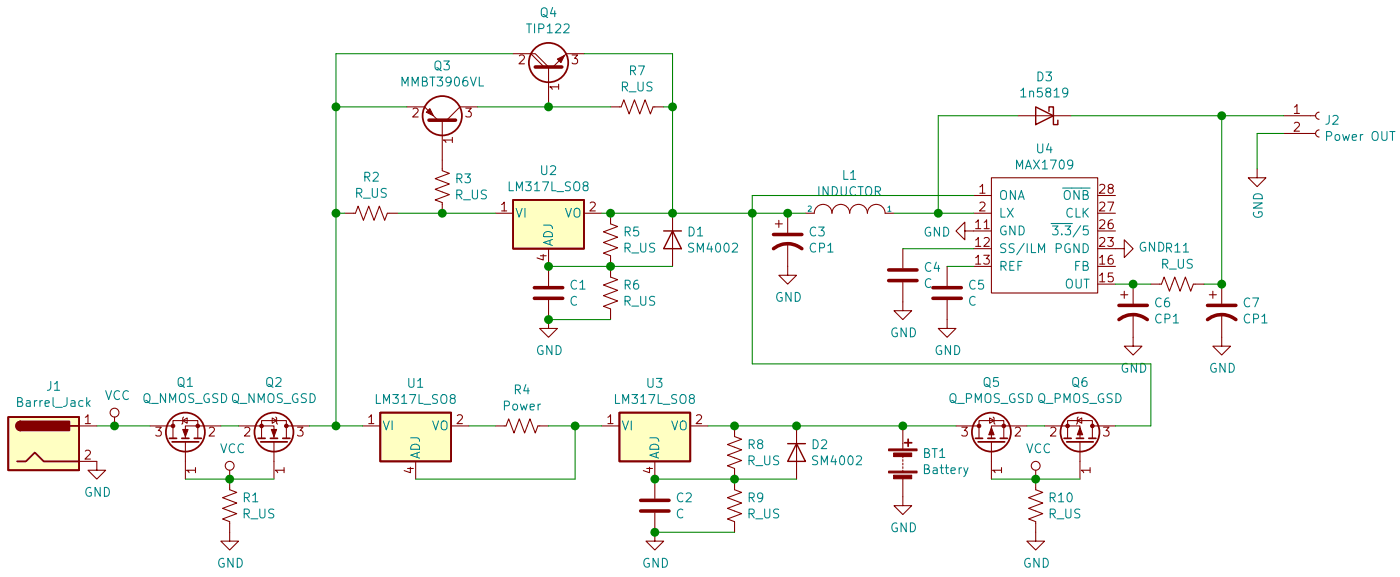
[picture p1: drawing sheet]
<svg xmlns="http://www.w3.org/2000/svg" width="201mm" height="83mm" viewBox="0 0 201 83" stroke-linecap="round" stroke-linejoin="round" font-family="sans-serif">
<g fill="#ffffc2" stroke="#ffffc2" stroke-width=".14">
<path d="M54.5 59.1h10.2v7h-10.2z"/>
<path d="M73.6 28.7h10.1v6.9h-10.1z"/>
<path d="M88.8 59.1h10.2v7h-10.2z"/>
<path d="M1.2 59.8h10.1v7.6h-10.1z"/>
</g>
<g fill="none" stroke="#840000" stroke-width=".25">
<path d="M73.6 28.7h10.1v6.9h-10.1zM1.2 59.8h10.1v7.6h-10.1zM54.5 59.1h10.2v7h-10.2zM88.8 59.1h10.2v7h-10.2zM2.5 66.1h1.2l1.3-1.3 1.3 1.3h5M3 60.4a.64 .64 0 0 0-.7 .6 .64 .64 0 0 0 .7 .7M10.1 61h1.2M24.3 62.8h1M24.7 63.3h3.8M26.1 62.8h1M27.9 62.8h1M37 62.8h1"/>
<path d="M37.4 63.3h3.8M38.8 62.8h1M40.6 62.8h1M129.7 63.5h1M130.2 62.9v1.1M139.9 62.8h1M140.2 63.3h3.9M141.6 62.8h1.1M143.4 62.8h1M152.6 62.8h1M152.9 63.3h3.9M154.3 62.8h1.1"/>
<path d="M156.1 62.8h1"/>
<circle cx="63.4" cy="16.6" r="2.82"/>
<circle cx="78.7" cy="9" r="2.82"/>
<circle cx="26.6" cy="61.9" r="2.79"/>
<circle cx="39.3" cy="61.9" r="2.79"/>
<circle cx="142.2" cy="61.9" r="2.79"/>
<circle cx="154.9" cy="61.9" r="2.79"/>
</g>
<g fill="none" stroke="#840000" stroke-width=".15">
<path d="M58.3 15.3h2.6l1.9 1.9M63.4 17.2v7.3l1 .3-2 .8 2 .8-2 .7 2 .8-2 .8 1 .3v1.6M68.5 15.3h-2.5l-2 1.9M73.6 7.7h2.5M76.1 7.7h.6l2 1.9v5.7M76.1 7.7l1.9 1.9M83.7 7.7h-2.5l-1.9 1.9M87.5 15.3h1.6l.3-1 .8 2 .8-2 .7 2 .8-2 .8 2 .3-1h1.6M146 16.6h7.6M184.1 19.1h4.5M184.1 16.6h4.5M189.1 18.6a.51 .51 0 0 0-.5 .5 .51 .51 0 0 0 .5 .5"/>
<path d="M189.1 16.1a.51 .51 0 0 0-.5 .5 .51 .51 0 0 0 .5 .5M49.4 30.6h1.6l.3-1.1 .8 2.1 .8-2.1 .7 2.1 .8-2.1 .8 2.1 .3-1h1.6M71 30.6h2.6M78.7 35.6v5.4M83.7 30.6h2.6M87.5 30.6v1.5l1.1 .4-2.1 .7 2.1 .8-2.1 .7 2.1 .8-2.1 .8 1 .4v3l1.1 .4-2.1 .7 2.1 .8-2.1 .8 2.1 .7-2.1 .8 1 .4v1.5M96.4 30.6v7.6M111.2 32.1h1M111.7 31.6v1M112.9 34.9v4.5h1.3l-1.3 1.3-1.2-1.3h1.2M112.9 30.6v2.8M115.5 30.6h1.3a1.27 1.27 0 0 1 1.2-1.3 1.27 1.27 0 0 1 1.3 1.3 1.27 1.27 0 0 1 1.3-1.3 1.27 1.27 0 0 1 1.2 1.3 1.27 1.27 0 0 1 1.3-1.3 1.27 1.27 0 0 1 1.3 1.3 1.27 1.27 0 0 1 1.2-1.3 1.27 1.27 0 0 1 1.3 1.3h1.3"/>
<path d="M129.5 35.6v2.8M135.8 38.2v2.8M138.3 33.1v-1.3l-1.2 1.3 1.2 1.3v-1.3h1.3M139.6 30.6h2.6M139.6 28h2.6M142.2 25.5h15.2v16.5h-15.2zM159.9 35.6h1.3v-1.2l1.3 1.2-1.3 1.3v-1.3M180.3 24.2v1.3h1.2l-1.2 1.2-1.3-1.2h1.3M16.4 59.8v1.2M26.3 59.8l-.1 .1v.8l-.1 .1M39 59.9l.7 .4-.7 .4zM39.5 59.8l.2 .1v.8l.1 .1"/>
<path d="M78.7 43v4.1h1.2l-1.2 1.2-1.3-1.2h1.3M129.5 40.5v4h1.2l-1.2 1.3-1.3-1.3h1.3M135.8 43v4.1h1.3l-1.3 1.2-1.3-1.2h1.3M141.9 59.9l.6 .4-.6 .4zM142.4 59.8l.1 .1v.8l.2 .1M154.6 59.8l-.1 .1v.8l-.2 .1M160.7 42.2h1M161.2 41.7v1M162.5 45v4.6h1.2l-1.2 1.3-1.3-1.3h1.3M162.5 40.7v2.8M165 40.7h1.5l.4-1 .8 2 .7-2 .8 2 .8-2 .7 2 .4-1h1.5M173.4 42.2h1"/>
<path d="M173.9 41.7v1M175.2 45v4.6h1.2l-1.2 1.3-1.3-1.3h1.3M175.2 40.7v2.8M11.3 66.1h2.6v1.3h1.3l-1.3 1.3-1.3-1.3h1.3M11.3 61h2.6M21.5 61h3.3M24.8 62.8v-2.5h3.6v2.5M26.2 60.3l.6-.4v.8zM26.6 63.3v5.4M31.7 61h-5.1v1.8M32.9 67.4v2.8l1 .4-2 .7 2 .8-2 .7 2 .8-2 .8 1 .4v2.7h1.3l-1.3 1.3-1.2-1.3h1.2M34.2 61h5.1v1.8"/>
<path d="M37.5 62.8v-2.5h3.6v2.5M39.3 63.3v5.4M41.1 61h3.3M52 61h2.5M59.6 66.1v2.6M64.7 61h2.5M71 61h1.6l.3-1 .8 2.1 .8-2.1 .7 2.1 .8-2.1 .7 2.1 .4-1.1h1.6M86.3 61h2.5M93.9 73.5v4h1.3l-1.3 1.3-1.3-1.3h1.3M93.9 66.1v5.4M99 61h2.5M105.3 61v1.6l1 .3-2 .8 2 .8-2 .7 2 .8-2 .8 1 .3v3.1l1 .4-2 .7 2 .8-2 .7 2 .8-2 .8 1 .4v1.5"/>
<path d="M114.2 61v7.7M129.5 68.7v3.8h1.2l-1.2 1.2-1.3-1.2h1.3M129.5 61v3.3M129.5 65.4v.2M129.5 65.9v.2M129.5 66.4v.2M129.5 66.9v.2M129.5 67.4v.2M137.1 61h3.3M140.4 62.8v-2.5h3.5v2.5M142.2 63.3v5.4M147.2 61h-5v1.8"/>
<path d="M148.5 67.4v2.8l1 .4-2 .7 2 .8-2 .7 2 .8-2 .8 1 .4v2.7h1.3l-1.3 1.3-1.3-1.3h1.3M149.8 61h5.1v1.8M153.1 62.8v-2.5h3.5v2.5M154.5 60.3l.6-.4v.8zM154.9 63.3v5.4M156.6 61h3.3"/>
<circle cx="16.4" cy="59.1" r=".63"/>
<circle cx="32.9" cy="66.8" r=".63"/>
<circle cx="148.5" cy="66.8" r=".63"/>
</g>
<g fill="#840000" stroke="#840000" stroke-width=".15">
<path d="M38.9 61.5h.8l-.4 1.1z"/>
<path d="M26.2 61.5h.8l-.4 1.1z"/>
<path d="M142.2 61.3l.3 1h-.7z"/>
<path d="M154.9 61.3l.3 1h-.7z"/>
<path d="M61.1 16.1l.5-.5 .5 1z"/>
<path d="M79.9 8.5l1-.5-.5 1z"/>
<path d="M127.4 67.5h4.1v.3h-4.1z"/>
<path d="M127.4 64.3h4.1v.3h-4.1z"/>
<path d="M128.1 68.1h2.6v.5h-2.6z"/>
<path d="M128.1 64.9h2.6v.5h-2.6z"/>
<circle cx="37.5" cy="61" r=".25"/>
<circle cx="41.1" cy="61" r=".25"/>
<circle cx="28.4" cy="61" r=".25"/>
<circle cx="24.8" cy="61" r=".25"/>
<circle cx="143.9" cy="61" r=".25"/>
<circle cx="140.4" cy="61" r=".25"/>
<circle cx="153.1" cy="61" r=".25"/>
<circle cx="156.6" cy="61" r=".25"/>
</g>
<g fill="none" stroke="#840000" stroke-width=".51">
<path d="M61.5 17.2h3.8M76.7 9.6h3.9M110.9 35.6a3.3 3.3 0 0 1 4.1 0M110.9 33.6h4.1M127.4 38.7h4.1M76.6 42.7h4.1M76.6 41.2h4.1M127.4 40.2h4.1M133.8 42.7h4M133.8 41.2h4M160.4 45.8a3.3 3.3 0 0 1 4.1 0M160.4 43.8h4.1"/>
<path d="M173.1 45.8a3.3 3.3 0 0 1 4.1 0M173.1 43.8h4.1M91.9 73.2h4M91.9 71.7h4"/>
</g>
<path d="M148.5 15.3l2.5 1.3-2.5 1.3zM150.4 16v-.7h.6v2.6h.7v-.7M95.2 33.1h2.5M96.4 33.1l1.3 2.5h-2.5zM112.9 63.6h2.6M114.2 63.6l1.3 2.5h-2.6z" fill="none" stroke="#840000" stroke-width=".2"/>
<path d="M148.9 36.2v-1.3l.4 .9 .5-.9v1.3M150.7 32h1.2M150.9 32.4h.8l-.4 .5 .3 .1 .1 .4-.3 .3h-.3l-.2-.2M12.6 57.8l.3 .4M12.9 57.4l-.5 .5M138.8 67l-.4 1.2-.2 .1" fill="none" stroke="#008484" stroke-width=".15"/>
<g fill="#840000" stroke="#840000" stroke-width=".25">
<path d="M2.5 60.6l.5-.2v1.3a.64 .64 0 0 1-.6-.4 .64 .64 0 0 1 .1-.7z"/>
<path d="M3 60.4h6.9v1.3h-6.9z"/>
</g>
<g fill="none" stroke="#008400" stroke-width=".15">
<path d="M48.2 15.3h10.1M68.5 15.3h19M73.6 7.7h-25.4v53.3M83.7 7.7h12.7v22.9M95.2 15.3h1.2M146 16.6h-11.5v14M153.6 16.6h30.5M175.2 16.6v24.1h-2.6M184.1 19.1h-3.8v5.1M48.2 30.6h1.2M57.1 30.6h13.9M78.7 38.2h17.7"/>
<path d="M86.3 30.6h29.2M128.2 30.6h11.4M129.5 35.6h10.1M135.8 38.2h3.8M139.6 28h-31.7v24.1h57.1v8.9h-5.1M78.7 45.8h8.8M159.9 40.7h5.1M13.9 61h7.6M26.6 68.7h12.7M31.7 61h2.5M44.4 61h7.6M67.2 61h3.8"/>
<path d="M78.7 61h7.6M82.5 61v7.7h-22.9M93.9 76.3h11.4M93.9 68.7h20.3M101.5 61h35.6M142.2 68.7h12.7M147.2 61h2.6"/>
</g>
<g fill="#008400" stroke="#008400" stroke-width=".25">
<circle cx="48.2" cy="15.3" r=".51"/>
<circle cx="112.9" cy="30.6" r=".51"/>
<circle cx="63.4" cy="30.6" r=".51"/>
<circle cx="134.5" cy="30.6" r=".51"/>
<circle cx="162.5" cy="40.7" r=".51"/>
<circle cx="107.9" cy="30.6" r=".51"/>
<circle cx="148.5" cy="68.7" r=".51"/>
<circle cx="96.4" cy="15.3" r=".51"/>
<circle cx="78.7" cy="15.3" r=".51"/>
<circle cx="175.2" cy="40.7" r=".51"/>
<circle cx="48.2" cy="30.6" r=".51"/>
<circle cx="129.5" cy="61" r=".51"/>
<circle cx="87.5" cy="30.6" r=".51"/>
<circle cx="96.4" cy="30.6" r=".51"/>
<circle cx="48.2" cy="61" r=".51"/>
<circle cx="16.4" cy="61" r=".51"/>
<circle cx="78.7" cy="45.8" r=".51"/>
<circle cx="93.9" cy="76.3" r=".51"/>
<circle cx="87.5" cy="38.2" r=".51"/>
<circle cx="78.7" cy="38.2" r=".51"/>
<circle cx="32.9" cy="68.7" r=".51"/>
<circle cx="114.2" cy="61" r=".51"/>
<circle cx="105.3" cy="61" r=".51"/>
<circle cx="175.2" cy="16.6" r=".51"/>
<circle cx="93.9" cy="68.7" r=".51"/>
<circle cx="105.3" cy="68.7" r=".51"/>
<circle cx="82.5" cy="61" r=".51"/>
</g>
<g font-size="1.8" fill="#008484">
<text x="75.8" y="4.8">TIP122</text>
<text x="77.5" y="2.5">Q4</text>
<text x="62.2" y="10.1">Q3</text>
<text x="90.2" y="10.8">R7</text>
<text x="148.7" y="11.7">D3</text>
<text x="57.7" y="12.4">MMBT3906VL</text>
<text x="89" y="13.1">R_US</text>
<text x="146.7" y="14">1n5819</text>
<text x="190.1" y="17.9">J2</text>
<text x="148.7" y="22">U4</text>
<text x="190.3" y="20.2">Power OUT</text>
<text x="50.9" y="28.3">R_US</text>
<text x="52.1" y="26">R2</text>
<text x="65.2" y="28.6">R_US</text>
<text x="65.3" y="26.3">R3</text>
<text x="73.1" y="27.4">LM317L_SO8</text>
<text x="77.5" y="25.1">U2</text>
<text x="117.2" y="28.1">INDUCTOR</text>
<text x="120.8" y="25.8">L1</text>
<text x="143.2" y="28.7">ONA</text>
<text x="145.8" y="24.3">MAX1709</text>
<text x="152.4" y="28.7">ONB</text>
<text x="73.8" y="31.2">VI</text>
<text x="79.3" y="35.4" transform="rotate(-90 79.3 35.4)">ADJ</text>
<text x="80.9" y="31.2">VO</text>
<text x="89.5" y="33.9">R5</text>
<text x="98.6" y="33.9">D1</text>
<text x="116.1" y="33.9">C3</text>
<text x="132.4" y="33.9">GND</text>
<text x="143.2" y="33.7">GND</text>
<text x="143.2" y="31.2">LX</text>
<text x="152.4" y="33.7">3.3/5</text>
<text x="152.7" y="31.2">CLK</text>
<text x="181.1" y="31.4" transform="rotate(-90 181.1 31.4)">GND</text>
<text x="81.8" y="41.5">C1</text>
<text x="89.4" y="36.2">R_US</text>
<text x="89.5" y="41.5">R6</text>
<text x="99" y="36.2">SM4002</text>
<text x="116.1" y="36.2">CP1</text>
<text x="132.4" y="41.3">C</text>
<text x="132.6" y="39">C4</text>
<text x="138.9" y="41.5">C5</text>
<text x="143.2" y="36.3">SS/ILM</text>
<text x="143.2" y="38.8">REF</text>
<text x="151.3" y="36.3">PGND</text>
<text x="152.6" y="41.4">OUT</text>
<text x="154" y="38.8">FB</text>
<text x="163.2" y="36.1">GNDR11</text>
<text x="166.5" y="38.5">R_US</text>
<text x="81.6" y="43.8">C</text>
<text x="89.4" y="43.8">R_US</text>
<text x="111.1" y="43.3">GND</text>
<text x="138.8" y="43.8">C</text>
<text x="165.6" y="44">C6</text>
<text x="165.6" y="46.4">CP1</text>
<text x="178.3" y="44">C7</text>
<text x="178.3" y="46.4">CP1</text>
<text x="76.8" y="50.9">GND</text>
<text x="127.6" y="48.3">GND</text>
<text x="134" y="50.9">GND</text>
<text x="160.6" y="53.4">GND</text>
<text x="173.3" y="53.4">GND</text>
<text x="2.7" y="58.3">Barrel_Jack</text>
<text x="6.7" y="56">J1</text>
<text x="15" y="57.3">VCC</text>
<text x="20.4" y="57.8">Q_NMOS_GSDQ_NMOS_GSD</text>
<text x="25.4" y="55.4">Q1</text>
<text x="38.1" y="55.4">Q2</text>
<text x="54.1" y="57.9">LM317L_SO8</text>
<text x="58.5" y="55.6">U1</text>
<text x="72.2" y="58.8">Power</text>
<text x="73.7" y="56.5">R4</text>
<text x="88.4" y="57.9">LM317L_SO8</text>
<text x="92.8" y="55.6">U3</text>
<text x="135.9" y="57.8">Q_PMOS_GSD Q_PMOS_GSD</text>
<text x="141" y="55.4">Q5</text>
<text x="153.7" y="55.4">Q6</text>
<text x="31.5" y="64.9">VCC</text>
<text x="54.8" y="61.7">VI</text>
<text x="60.2" y="65.9" transform="rotate(-90 60.2 65.9)">ADJ</text>
<text x="61.9" y="61.7">VO</text>
<text x="89.1" y="61.7">VI</text>
<text x="94.5" y="65.9" transform="rotate(-90 94.5 65.9)">ADJ</text>
<text x="96.2" y="61.7">VO</text>
<text x="107.3" y="64.4">R8</text>
<text x="116.4" y="64.4">D2</text>
<text x="132.3" y="65.6">BT1</text>
<text x="147.1" y="64.9">VCC</text>
<text x="12.1" y="71.2">GND</text>
<text x="34.9" y="72">R1</text>
<text x="97" y="72">C2</text>
<text x="107.2" y="66.7">R_US</text>
<text x="107.3" y="72">R9</text>
<text x="116.8" y="66.7">SM4002</text>
<text x="132.6" y="67.9">Battery</text>
<text x="150.5" y="72">R10</text>
<text x="34.8" y="74.3">R_US</text>
<text x="96.9" y="74.3">C</text>
<text x="107.2" y="74.3">R_US</text>
<text x="127.6" y="76.3">GND</text>
<text x="150.3" y="74.3">R_US</text>
<text x="31.1" y="81.4">GND</text>
<text x="92.1" y="81.4">GND</text>
<text x="146.7" y="81.4">GND</text>
</g>
<g font-size="1.8" fill="#840000">
<text x="74.4" y="9.2">2</text>
<text x="82" y="9.2">3</text>
<text x="59.1" y="16.8">2</text>
<text x="66.7" y="16.8">3</text>
<text x="80.2" y="12.9" transform="rotate(-90 80.2 12.9)">1</text>
<text x="185.5" y="16.3">1</text>
<text x="64.9" y="20.5" transform="rotate(-90 64.9 20.5)">1</text>
<text x="185.5" y="18.9">2</text>
<text x="140.4" y="27.8">1</text>
<text x="157.7" y="27.8">28</text>
<text x="71.8" y="30.3">1</text>
<text x="84.5" y="30.3">2</text>
<text x="139.9" y="32.8">11</text>
<text x="139.9" y="35.4">12</text>
<text x="140.4" y="30.3">2</text>
<text x="157.7" y="35.4">23</text>
<text x="157.7" y="32.8">26</text>
<text x="157.7" y="30.3">27</text>
<text x="78.4" y="37.4" transform="rotate(-90 78.4 37.4)">4</text>
<text x="139.9" y="37.9">13</text>
<text x="157.7" y="40.5">15</text>
<text x="157.7" y="37.9">16</text>
<text x="12.1" y="60.8">1</text>
<text x="12.1" y="65.9">2</text>
<text x="22.3" y="62.6">3</text>
<text x="29.9" y="62.6">2</text>
<text x="35" y="62.6">2</text>
<text x="42.6" y="62.6">3</text>
<text x="52.8" y="60.8">1</text>
<text x="65.5" y="60.8">2</text>
<text x="87.1" y="60.8">1</text>
<text x="99.8" y="60.8">2</text>
<text x="137.9" y="62.6">3</text>
<text x="145.5" y="62.6">2</text>
<text x="150.6" y="62.6">2</text>
<text x="158.2" y="62.6">3</text>
<text x="28.1" y="67.9" transform="rotate(-90 28.1 67.9)">1</text>
<text x="40.8" y="67.9" transform="rotate(-90 40.8 67.9)">1</text>
<text x="59.3" y="67.9" transform="rotate(-90 59.3 67.9)">4</text>
<text x="93.6" y="67.9" transform="rotate(-90 93.6 67.9)">4</text>
<text x="143.7" y="67.9" transform="rotate(-90 143.7 67.9)">1</text>
<text x="156.4" y="67.9" transform="rotate(-90 156.4 67.9)">1</text>
</g>
<g font-size="1.1" fill="#008484">
<text x="115.8" y="30.3">2</text>
<text x="127.3" y="30.3">1</text>
</g>
</svg>
